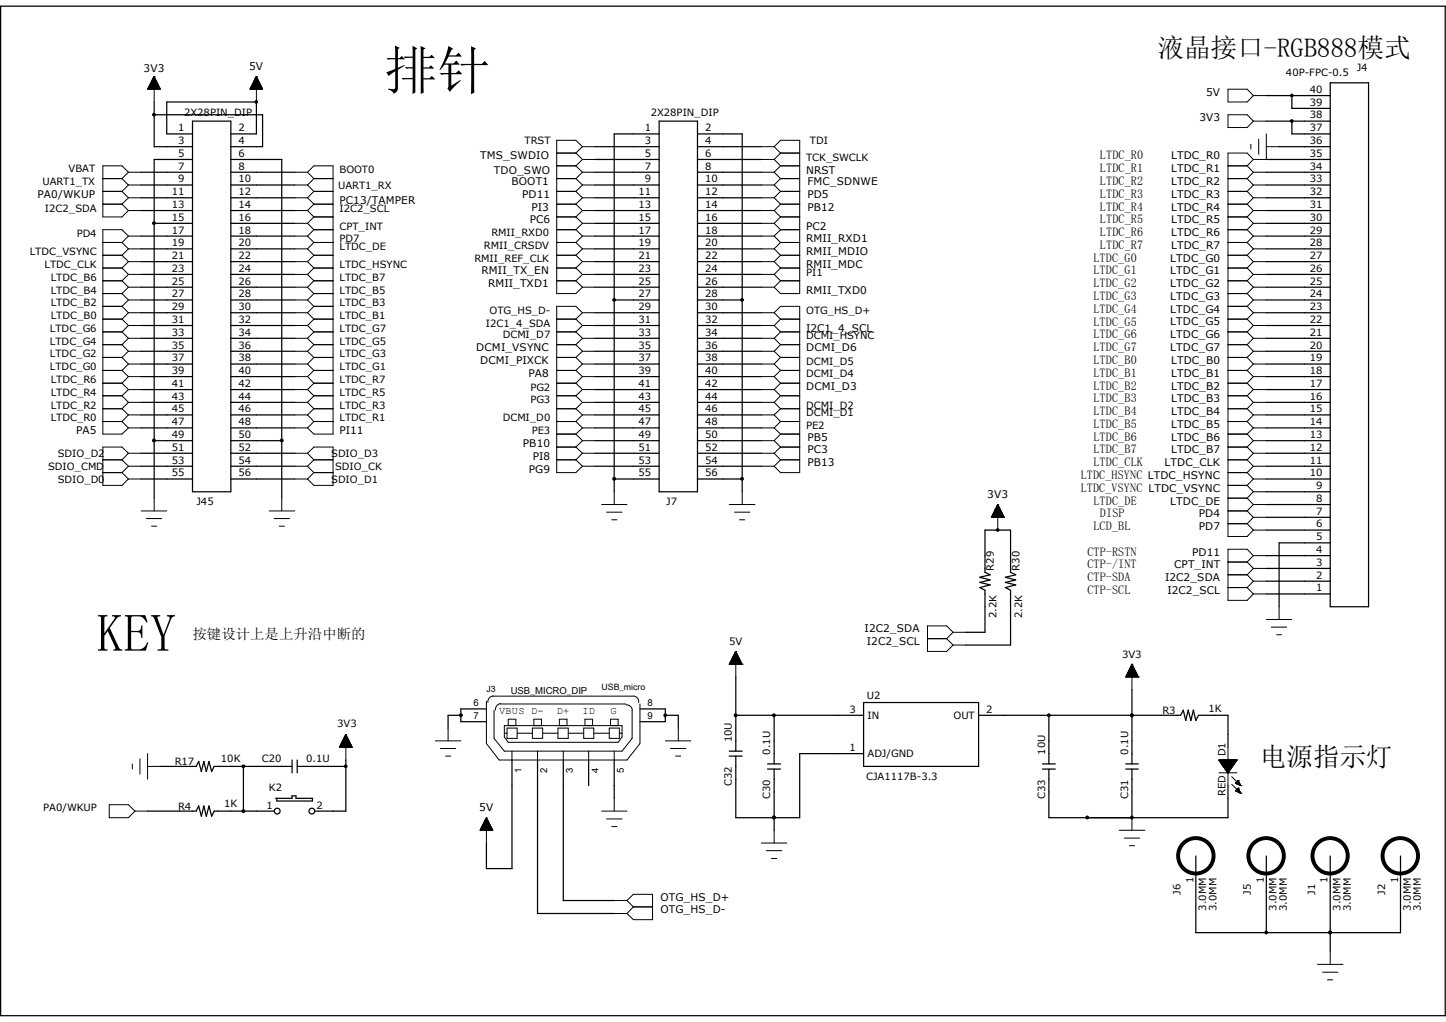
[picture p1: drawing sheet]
<svg xmlns="http://www.w3.org/2000/svg" width="297mm" height="210mm" viewBox="0 0 297 210" stroke-linecap="round" stroke-linejoin="round" font-family="sans-serif">
<g fill="none" stroke="#000" stroke-width=".25">
<path d="M.1 1.3h296.7v207.4h-296.7zM260.1 19.6h13.1M265.3 19.6v2.7h7.9M273.2 17h7.9v107.7h-7.9zM29 38h10.5M29 35.4h10.5M31.7 21v9.1h7.8M31.7 23.6h22.2v6.5h-6.5M39.5 24.9h7.9v76.1h-7.9zM39.5 32.8h-7.8v69.6M47.4 38h13.1M47.4 35.4h13.1"/>
<path d="M47.4 32.8h10.5v69.6M52.7 21h.1M52.7 21h-18.5v6.5h5.3M52.7 21v6.5h-5.3M122.2 38h13.2M122.2 35.4h13.2M122.2 32.8h13.2M122.2 30.1h13.2M135.4 27.5h-9.2v73.5M135.4 24.9h7.9v76.1h-7.9zM143.3 38h13.1M143.3 35.4h13.1"/>
<path d="M143.3 32.8h13.1M143.3 30.1h13.1M143.3 27.5h9.1v73.5M260.1 38h13.1M260.1 35.4h13.1M260.1 32.8h13.1M260.1 24.9h13.1M262.7 30.1h10.5M265.3 24.9v2.6h7.9M29 59h10.5M29 56.4h10.5M29 53.8h10.5"/>
<path d="M29 51.1h10.5M29 48.5h10.5M29 43.3h10.5M29 40.6h10.5M31.7 45.9h7.8M47.4 59h13.1M47.4 56.4h13.1M47.4 53.8h13.1M47.4 51.1h13.1M47.4 48.5h13.1M47.4 45.9h13.1M47.4 43.3h13.1"/>
<path d="M47.4 40.6h13.1M122.2 59h13.2M122.2 56.4h13.2M122.2 53.8h13.2M122.2 51.1h13.2M122.2 48.5h13.2M122.2 45.9h13.2M122.2 43.3h13.2M122.2 40.6h13.2M143.3 59h13.1M143.3 56.4h13.1M143.3 53.8h13.1"/>
<path d="M143.3 51.1h13.1M143.3 48.5h13.1M143.3 45.9h13.1M143.3 43.3h13.1M143.3 40.6h13.1M260.1 59h13.1M260.1 56.4h13.1M260.1 53.8h13.1M260.1 51.1h13.1M260.1 48.5h13.1M260.1 45.9h13.1M260.1 43.3h13.1"/>
<path d="M260.1 40.6h13.1M29 77.4h10.5M29 74.8h10.5M29 72.2h10.5M29 69.5h10.5M29 66.9h10.5M29 64.3h10.5M29 61.6h10.5M47.4 77.4h13.1M47.4 74.8h13.1M47.4 72.2h13.1M47.4 69.5h13.1"/>
<path d="M47.4 66.9h13.1M47.4 64.3h13.1M47.4 61.6h13.1M122.2 77.4h13.2M122.2 74.8h13.2M122.2 72.2h13.2M122.2 69.5h13.2M122.2 66.9h13.2M122.2 64.3h13.2M126.2 61.6h9.2M143.3 77.4h13.1M143.3 74.8h13.1"/>
<path d="M143.3 72.2h13.1M143.3 69.5h13.1M143.3 66.9h13.1M143.3 64.3h13.1M143.3 61.6h9.1M260.1 77.4h13.1M260.1 74.8h13.1M260.1 72.2h13.1M260.1 69.5h13.1M260.1 66.9h13.1M260.1 64.3h13.1M260.1 61.6h13.1"/>
<path d="M29 98.4h10.5M29 95.8h10.5M29 93.1h10.5M29 87.9h10.5M29 85.3h10.5M29 82.7h10.5M29 80.1h10.5M31.7 90.6h7.8M47.4 98.4h13.1M47.4 95.8h13.1M47.4 93.1h13.1M47.4 90.6h10.5"/>
<path d="M47.4 87.9h13.1M47.4 85.3h13.1M47.4 82.7h13.1M47.4 80.1h13.1M122.2 95.8h13.2M122.2 93.1h13.2M122.2 90.6h13.2M122.2 87.9h13.2M122.2 85.3h13.2M122.2 82.7h13.2M122.2 80.1h13.2M126.2 98.4h9.2"/>
<path d="M143.3 98.4h9.1M143.3 95.8h13.1M143.3 93.1h13.1M143.3 90.6h13.1M143.3 87.9h13.1M143.3 85.3h13.1M143.3 82.7h13.1M143.3 80.1h13.1M260.1 98.4h13.1M260.1 95.8h13.1M260.1 93.1h13.1M260.1 90.6h13.1"/>
<path d="M260.1 87.9h13.1M260.1 85.3h13.1M260.1 82.7h13.1M260.1 80.1h13.1M204.9 108.9h.1M260.1 119.4h13.1M260.1 116.8h13.1M260.1 114.2h13.1M260.1 108.9h13.1M260.1 106.3h13.1M260.1 103.7h13.1M260.1 101h13.1"/>
<path d="M273.2 111.5h-10.5v13.2M151.1 139.1v15.2M198.4 129.9h3.9v-8.6l-1-.6 2.1-.5-2.1-.5 2.1-.5-2.1-.6 2.1-.5-1.1-.5v-8.7h5.3v8.7l1 .5-2.1 .5 2.1 .6-2.1 .5 2.1 .5-2.1 .5 1.1 .6v11.2h-9.2M260.1 122h13.1M32.9 157.5h7.4l.5-1 .6 2 .5-2 .5 2 .5-2 .6 2 .5-1h16M50 157.5v9.2M60 156.2v2.6M61 157.5h10M61 156.2v2.6M71 156.2v10.5h-6.3M94.7 147h-2.7v2.6M99.9 145.7h-5.2v2.6h5.2"/>
<path d="M105.2 156.2v22.3h-5.3v-5.3M110.4 156.2v31.5h15.8M115.7 156.2v28.8h10.5M120.9 156.2v5.2M126.2 156.2v7.8M131.4 145.7h5.3v2.6h-5.3M136.7 147h2.6v2.6M149.8 155.4h2.6M149.8 154.3h2.6M151.1 147h26.3M157.6 158h2.7M157.6 157h2.7"/>
<path d="M159 147v10M159 158v12.6M177.4 144.4h23.6v13.1h-23.6zM177.4 154.9h-13.1v13.1h-13.2v-12.6M201 147h41.5l.5-1.1 .5 2.1 .6-2.1 .5 2.1 .5-2.1 .5 2.1 .6-1h6v6.5M214.1 158h2.6M214.1 157h2.6M215.4 158v10h36.8v-6.6M215.4 147v10M231.2 158h2.6M231.2 157h2.6M232.5 147h.1"/>
<path d="M232.5 141.7v15.3M232.5 158v10M30.3 166.7h10l.5-1.1 .6 2.1 .5-2.1 .5 2.1 .5-2.1 .6 2.1 .5-1h12.3M56.6 164h.1M56.9 164h3.1v-.5h.8v.5h3.4v.6h-7.3zM159 168h.1M232.5 168h.1M245.6 175.9v15.7h42.1v-15.7M260.1 175.9v15.7M273.2 175.9v19.7M273.2 191.6h.1"/>
<circle cx="56.9" cy="166.7" r=".59"/>
<circle cx="64.1" cy="166.7" r=".59"/>
</g>
<g fill="none" stroke="#000" stroke-width=".21">
<path d="M30.4 18.2l2.5 .1M30.4 18.2v.1M30.4 18.2h2.5M30.5 18.1h2.3M30.6 17.9h2.1M30.6 17.7v.6M30.6 17.7h2M30.7 17.7h1.9M30.7 17.5v.8M30.8 17.5h1.8M30.8 17.4h1.7M30.8 17.3v1"/>
<path d="M30.9 17.3h1.5M30.9 17.2h1.5M30.9 17.1v1.2M30.9 17.1h1.4M31 17h1.3v1.3M31 16.8v1.5M31.1 16.9h1.1M31.1 16.8h1.1M31.1 16.6v1.7M31.2 16.7h.9M31.2 16.6h.8M31.2 16.4v1.9"/>
<path d="M31.3 16.5h.7M31.3 16.4h.7M31.3 16.2v2.1M31.4 16.3h.5M31.4 16.2h.4M31.4 16v2.3M31.5 16.1h.3M31.5 16h.2M31.5 15.8v2.5M31.6 15.8h.1M31.7 15.7h.1M31.7 15.7l-1.4 2.6h2.6"/>
<path d="M31.7 15.7v5.3M31.7 15.7l1.2 2.6M31.7 15.9v2.4M31.8 16.1v2.2M32 16.3v2M32 16.6v1.7M32.2 16.7v1.6M32.4 17.2v1.1M32.5 17.4v.9M32.6 17.6v.7M32.7 17.8v.5M32.7 17.9h-2.2v.4"/>
<path d="M32.8 18v.3M51.4 18.2l2.5 .1M51.4 18.2v.1M51.4 18.2h2.4M51.5 18.1h2.3M51.6 17.9h2.1M51.6 17.7v.6M51.6 17.7h2M51.7 17.7h1.9M51.8 17.4h1.7M51.8 17.3v1M51.9 17.3h1.5"/>
<path d="M51.9 17.2h1.5M51.9 17.1v1.2M52 17.1h1.3M52 17h1.3v1.3M52 16.8v1.5M52.1 16.9h1.1M52.1 16.8h1.1M52.1 16.6v1.7M52.2 16.7h.9M52.2 16.6h.8M52.2 16.4v1.9M52.3 16.5h.7"/>
<path d="M52.3 16.4h.7M52.3 16.2v2.1M52.4 16.3h.5M52.4 16.2h.5M52.4 16v2.3M52.5 16.1h.3M52.5 16h.2M52.5 15.8v2.5M52.6 15.8h.1M52.7 15.7h.1M52.7 15.7l-1.3 2.6h2.5M52.7 15.7v5.3"/>
<path d="M52.7 15.7l1.2 2.6M52.7 15.9v2.4M52.9 16.1v2.2M53 16.3v2M53 16.6v1.7M53.2 16.7v1.6M53.4 17.2v1.1M53.5 17.4v.9M53.6 17.5h-1.9v.8M53.6 17.6v.7M53.7 17.8v.5M53.8 17.9h-2.3v.4"/>
<path d="M53.8 18v.3M252.2 18.3h4l1.2 1.3-1.2 1.4h-4zM257.4 19.6h2.7M21.1 36.7h4M21.1 39.3h4M25.1 36.7l1.3 1.3M25.1 39.3l1.3 1.3M26.4 35.4l-1.3-1.3h-4v10.5h4l1.3-1.3M26.4 35.4h2.6M26.4 38h2.6M26.4 38l-1.3 1.3M26.4 35.4l-1.3 1.3"/>
<path d="M60.5 35.4h2.7M60.5 38h2.7M63.2 35.4l1.3-1.3h3.9v55.1h-3.9l-1.3-1.3M63.2 38l1.3 1.3M63.2 35.4l1.3 1.3M64.5 36.7h3.9M64.5 39.3h3.9M64.5 36.7l-1.3 1.3M64.5 39.3l-1.3 1.3M114.3 34.1h4M114.3 31.5h4M114.3 36.7h4"/>
<path d="M114.3 39.3h4M118.3 39.3l1.3 1.3M118.3 34.1l1.3 1.3M118.3 31.5l1.3 1.3M118.3 36.7l1.3 1.3M119.6 32.8h2.6M119.6 35.4h2.6M119.6 38h2.6M119.6 30.1l-1.3-1.3h-4v31.5h4l1.3-1.3M119.6 30.1h2.6M119.6 30.1l-1.3 1.4M119.6 35.4l-1.3 1.3"/>
<path d="M119.6 32.8l-1.3 1.3M119.6 38l-1.3 1.3M156.4 32.8h2.6M156.4 35.4h2.6M156.4 38h2.6M156.4 30.1h2.6M159 30.1l1.3-1.3h4v31.5h-4l-1.3-1.3M159 32.8l1.3 1.3M159 30.1l1.3 1.4M159 35.4l1.3 1.3M159 38l1.3 1.3M160.3 34.1h4"/>
<path d="M160.3 31.5h4M160.3 36.7h4M160.3 39.3h4M160.3 34.1l-1.3 1.3M160.3 31.5l-1.3 1.3M160.3 39.3l-1.3 1.3M160.3 36.7l-1.3 1.3M252.2 23.6h4l1.2 1.3-1.2 1.3h-4zM252.2 34.1h4M252.2 36.7h4M252.2 39.3h4M256.2 34.1l1.2 1.3"/>
<path d="M256.2 36.7l1.2 1.3M256.2 39.3l1.2 1.3M256.9 29.6v1M257.4 32.8l-1.2-1.3h-4v78.7h4l1.2-1.3M257.4 24.9h2.7M257.4 32.8l-1.2 1.3M257.4 35.4h2.7M257.4 35.4l-1.2 1.3M257.4 38h2.7M257.4 38l-1.2 1.3M258.5 28.6v3.1M260.1 27.5v5.3h-2.7"/>
<path d="M260.1 30.1h2.6M21.1 42h4M21.1 49.8h4M21.1 52.5h4M21.1 55.1h4M21.1 57.7h4M25.1 42l1.3 1.3M25.1 57.7l1.3 1.3M25.1 55.1l1.3 1.3M25.1 52.5l1.3 1.3M25.1 49.8l1.3 1.3M26.4 40.6h2.6"/>
<path d="M26.4 43.3h2.6M26.4 48.5l-1.3-1.3h-4v42h4l1.3-1.3M26.4 48.5h2.6M26.4 51.1h2.6M26.4 53.8h2.6M26.4 56.4h2.6M26.4 59h2.6M26.4 40.6l-1.3 1.4M26.4 59l-1.3 1.3M26.4 56.4l-1.3 1.3M26.4 53.8l-1.3 1.3M26.4 51.1l-1.3 1.4"/>
<path d="M26.4 48.5l-1.3 1.3M60.5 40.6h2.7M60.5 43.3h2.7M60.5 45.9h2.7M60.5 48.5h2.7M60.5 51.1h2.7M60.5 53.8h2.7M60.5 56.4h2.7M60.5 59h2.7M63.2 43.3l1.3 1.3M63.2 59l1.3 1.3M63.2 56.4l1.3 1.3"/>
<path d="M63.2 53.8l1.3 1.3M63.2 48.5l1.3 1.3M63.2 45.9l1.3 1.3M63.2 51.1l1.3 1.4M63.2 40.6l1.3 1.4M64.5 42h3.9M64.5 44.6h3.9M64.5 47.2h3.9M64.5 49.8h3.9M64.5 52.5h3.9M64.5 55.1h3.9M64.5 57.7h3.9"/>
<path d="M64.5 42l-1.3 1.3M64.5 57.7l-1.3 1.3M64.5 55.1l-1.3 1.3M64.5 52.5l-1.3 1.3M64.5 47.2l-1.3 1.3M64.5 44.6l-1.3 1.3M64.5 49.8l-1.3 1.3M114.3 42h4M114.3 44.6h4M114.3 47.2h4M114.3 49.8h4M114.3 52.5h4"/>
<path d="M114.3 55.1h4M114.3 57.7h4M118.3 42l1.3 1.3M118.3 44.6l1.3 1.3M118.3 47.2l1.3 1.3M118.3 52.5l1.3 1.3M118.3 49.8l1.3 1.3M118.3 55.1l1.3 1.3M118.3 57.7l1.3 1.3M119.6 40.6h2.6M119.6 43.3h2.6M119.6 45.9h2.6"/>
<path d="M119.6 48.5h2.6M119.6 51.1h2.6M119.6 53.8h2.6M119.6 56.4h2.6M119.6 59h2.6M119.6 40.6l-1.3 1.4M119.6 43.3l-1.3 1.3M119.6 45.9l-1.3 1.3M119.6 48.5l-1.3 1.3M119.6 53.8l-1.3 1.3M119.6 51.1l-1.3 1.4M119.6 56.4l-1.3 1.3"/>
<path d="M156.4 40.6h2.6M156.4 43.3h2.6M156.4 45.9h2.6M156.4 48.5h2.6M156.4 51.1h2.6M156.4 53.8h2.6M156.4 56.4h2.6M156.4 59h2.6M159 40.6l1.3 1.4M159 43.3l1.3 1.3M159 45.9l1.3 1.3M159 53.8l1.3 1.3"/>
<path d="M159 48.5l1.3 1.3M159 51.1l1.3 1.4M159 56.4l1.3 1.3M160.3 42h4M160.3 44.6h4M160.3 47.2h4M160.3 49.8h4M160.3 52.5h4M160.3 55.1h4M160.3 57.7h4M160.3 42l-1.3 1.3M160.3 44.6l-1.3 1.3"/>
<path d="M160.3 52.5l-1.3 1.3M160.3 47.2l-1.3 1.3M160.3 49.8l-1.3 1.3M160.3 55.1l-1.3 1.3M160.3 57.7l-1.3 1.3M252.2 42h4M252.2 44.6h4M252.2 47.2h4M252.2 49.8h4M252.2 52.5h4M252.2 55.1h4M252.2 57.7h4"/>
<path d="M256.2 42l1.2 1.3M256.2 44.6l1.2 1.3M256.2 47.2l1.2 1.3M256.2 49.8l1.2 1.3M256.2 52.5l1.2 1.3M256.2 55.1l1.2 1.3M256.2 57.7l1.2 1.3M257.4 40.6h2.7M257.4 40.6l-1.2 1.4M257.4 43.3h2.7M257.4 43.3l-1.2 1.3M257.4 45.9h2.7"/>
<path d="M257.4 45.9l-1.2 1.3M257.4 48.5h2.7M257.4 48.5l-1.2 1.3M257.4 51.1h2.7M257.4 51.1l-1.2 1.4M257.4 53.8h2.7M257.4 53.8l-1.2 1.3M257.4 56.4h2.7M257.4 56.4l-1.2 1.3M257.4 59h2.7M257.4 59l-1.2 1.3M21.1 60.3h4"/>
<path d="M21.1 62.9h4M21.1 65.6h4M21.1 68.2h4M21.1 70.8h4M21.1 73.4h4M21.1 76.1h4M21.1 78.7h4M25.1 73.4l1.3 1.4M25.1 70.8l1.3 1.4M25.1 68.2l1.3 1.3M25.1 65.6l1.3 1.3M25.1 62.9l1.3 1.4"/>
<path d="M25.1 60.3l1.3 1.3M25.1 78.7l1.3 1.4M25.1 76.1l1.3 1.3M26.4 61.6h2.6M26.4 64.3h2.6M26.4 66.9h2.6M26.4 69.5h2.6M26.4 72.2h2.6M26.4 74.8h2.6M26.4 77.4h2.6M26.4 74.8l-1.3 1.3M26.4 72.2l-1.3 1.2"/>
<path d="M26.4 69.5l-1.3 1.3M26.4 66.9l-1.3 1.3M26.4 64.3l-1.3 1.3M26.4 61.6l-1.3 1.3M26.4 77.4l-1.3 1.3M60.5 61.6h2.7M60.5 64.3h2.7M60.5 66.9h2.7M60.5 69.5h2.7M60.5 72.2h2.7M60.5 74.8h2.7M60.5 77.4h2.7"/>
<path d="M63.2 77.4l1.3 1.3M63.2 74.8l1.3 1.3M63.2 72.2l1.3 1.2M63.2 69.5l1.3 1.3M63.2 66.9l1.3 1.3M63.2 64.3l1.3 1.3M63.2 61.6l1.3 1.3M64.5 60.3h3.9M64.5 62.9h3.9M64.5 65.6h3.9M64.5 68.2h3.9M64.5 70.8h3.9"/>
<path d="M64.5 73.4h3.9M64.5 76.1h3.9M64.5 78.7h3.9M64.5 76.1l-1.3 1.3M64.5 73.4l-1.3 1.4M64.5 70.8l-1.3 1.4M64.5 68.2l-1.3 1.3M64.5 65.6l-1.3 1.3M64.5 62.9l-1.3 1.4M64.5 60.3l-1.3 1.3M64.5 78.7l-1.3 1.4M114.3 65.6h4"/>
<path d="M114.3 68.2h4M114.3 70.8h4M114.3 73.4h4M114.3 76.1h4M114.3 78.7h4M118.3 65.6l1.3 1.3M118.3 78.7l1.3 1.4M118.3 68.2l1.3 1.3M118.3 70.8l1.3 1.4M118.3 73.4l1.3 1.4M118.3 76.1l1.3 1.3M119.6 64.3l-1.3-1.4h-4v34.2h4l1.3-1.3"/>
<path d="M119.6 64.3h2.6M119.6 66.9h2.6M119.6 69.5h2.6M119.6 72.2h2.6M119.6 74.8h2.6M119.6 77.4h2.6M119.6 64.3l-1.3 1.3M119.6 66.9l-1.3 1.3M119.6 69.5l-1.3 1.3M119.6 72.2l-1.3 1.2M119.6 74.8l-1.3 1.3M119.6 77.4l-1.3 1.3"/>
<path d="M156.4 64.3h2.6M156.4 66.9h2.6M156.4 69.5h2.6M156.4 72.2h2.6M156.4 74.8h2.6M156.4 77.4h2.6M159 64.3l1.3-1.4h4v34.2h-4l-1.3-1.3M159 64.3l1.3 1.3M159 66.9l1.3 1.3M159 74.8l1.3 1.3M159 72.2l1.3 1.2M159 77.4l1.3 1.3"/>
<path d="M159 69.5l1.3 1.3M160.3 65.6h4M160.3 68.2h4M160.3 70.8h4M160.3 73.4h4M160.3 76.1h4M160.3 78.7h4M160.3 65.6l-1.3 1.3M160.3 73.4l-1.3 1.4M160.3 78.7l-1.3 1.4M160.3 70.8l-1.3 1.4M160.3 76.1l-1.3 1.3"/>
<path d="M160.3 68.2l-1.3 1.3M252.2 60.3h4M252.2 62.9h4M252.2 65.6h4M252.2 68.2h4M252.2 70.8h4M252.2 73.4h4M252.2 76.1h4M252.2 78.7h4M256.2 60.3l1.2 1.3M256.2 62.9l1.2 1.4M256.2 65.6l1.2 1.3"/>
<path d="M256.2 68.2l1.2 1.3M256.2 70.8l1.2 1.4M256.2 73.4l1.2 1.4M256.2 76.1l1.2 1.3M256.2 78.7l1.2 1.4M257.4 61.6h2.7M257.4 61.6l-1.2 1.3M257.4 64.3h2.7M257.4 64.3l-1.2 1.3M257.4 66.9h2.7M257.4 66.9l-1.2 1.3M257.4 69.5h2.7"/>
<path d="M257.4 69.5l-1.2 1.3M257.4 72.2h2.7M257.4 72.2l-1.2 1.2M257.4 74.8h2.7M257.4 74.8l-1.2 1.3M257.4 77.4h2.7M257.4 77.4l-1.2 1.3M21.1 81.3h4M21.1 84h4M21.1 86.6h4M21.1 94.5h4M21.1 97.1h4"/>
<path d="M25.1 94.5l1.3 1.3M25.1 97.1l1.3 1.3M25.1 84l1.3 1.3M25.1 81.3l1.3 1.4M25.1 86.6l1.3 1.3M26.4 80.1h2.6M26.4 82.7h2.6M26.4 85.3h2.6M26.4 87.9h2.6M26.4 93.1l-1.3-1.2h-4v7.8h4l1.3-1.3M26.4 93.1h2.6M26.4 95.8h2.6"/>
<path d="M26.4 98.4h2.6M26.4 95.8l-1.3 1.3M26.4 93.1l-1.3 1.4M26.4 82.7l-1.3 1.3M26.4 85.3l-1.3 1.3M26.4 80.1l-1.3 1.2M60.5 80.1h2.7M60.5 82.7h2.7M60.5 85.3h2.7M60.5 87.9h2.7M60.5 93.1h2.7M60.5 95.8h2.7"/>
<path d="M60.5 98.4h2.7M63.2 93.1l1.3-1.2h3.9v7.8h-3.9l-1.3-1.3M63.2 95.8l1.3 1.3M63.2 93.1l1.3 1.4M63.2 85.3l1.3 1.3M63.2 82.7l1.3 1.3M63.2 80.1l1.3 1.2M64.5 81.3h3.9M64.5 84h3.9M64.5 86.6h3.9M64.5 94.5h3.9M64.5 97.1h3.9"/>
<path d="M64.5 94.5l-1.3 1.3M64.5 97.1l-1.3 1.3M64.5 84l-1.3 1.3M64.5 81.3l-1.3 1.4M64.5 86.6l-1.3 1.3M114.3 81.3h4M114.3 84h4M114.3 86.6h4M114.3 89.2h4M114.3 91.9h4M114.3 94.5h4M118.3 86.6l1.3 1.3"/>
<path d="M118.3 81.3l1.3 1.4M118.3 84l1.3 1.3M118.3 94.5l1.3 1.3M118.3 91.9l1.3 1.2M118.3 89.2l1.3 1.4M119.6 80.1h2.6M119.6 82.7h2.6M119.6 85.3h2.6M119.6 87.9h2.6M119.6 90.6h2.6M119.6 93.1h2.6M119.6 95.8h2.6"/>
<path d="M119.6 85.3l-1.3 1.3M119.6 93.1l-1.3 1.4M119.6 87.9l-1.3 1.3M119.6 80.1l-1.3 1.2M119.6 82.7l-1.3 1.3M119.6 90.6l-1.3 1.3M156.4 80.1h2.6M156.4 82.7h2.6M156.4 85.3h2.6M156.4 87.9h2.6M156.4 90.6h2.6M156.4 93.1h2.6"/>
<path d="M156.4 95.8h2.6M159 87.9l1.3 1.3M159 85.3l1.3 1.3M159 80.1l1.3 1.2M159 82.7l1.3 1.3M159 93.1l1.3 1.4M159 90.6l1.3 1.3M160.3 81.3h4M160.3 84h4M160.3 86.6h4M160.3 89.2h4M160.3 91.9h4"/>
<path d="M160.3 94.5h4M160.3 86.6l-1.3 1.3M160.3 84l-1.3 1.3M160.3 81.3l-1.3 1.4M160.3 91.9l-1.3 1.2M160.3 94.5l-1.3 1.3M160.3 89.2l-1.3 1.4M252.2 81.3h4M252.2 84h4M252.2 86.6h4M252.2 89.2h4M252.2 91.9h4"/>
<path d="M252.2 94.5h4M252.2 97.1h4M252.2 99.7h4M256.2 81.3l1.2 1.4M256.2 84l1.2 1.3M256.2 86.6l1.2 1.3M256.2 89.2l1.2 1.4M256.2 91.9l1.2 1.2M256.2 94.5l1.2 1.3M256.2 97.1l1.2 1.3M256.2 99.7l1.2 1.3M257.4 80.1h2.7"/>
<path d="M257.4 80.1l-1.2 1.2M257.4 82.7h2.7M257.4 82.7l-1.2 1.3M257.4 85.3h2.7M257.4 85.3l-1.2 1.3M257.4 87.9h2.7M257.4 87.9l-1.2 1.3M257.4 90.6h2.7M257.4 90.6l-1.2 1.3M257.4 93.1h2.7M257.4 93.1l-1.2 1.4M257.4 95.8h2.7"/>
<path d="M257.4 95.8l-1.2 1.3M257.4 98.4h2.7M257.4 98.4l-1.2 1.3M29 105h5.2M30.1 106.6h3.1M31.1 108.1h1.1M31.7 102.4v2.6M55.3 105h5.2M56.3 106.6h3.2M57.4 108.1h1M57.9 102.4v2.6M123.6 103.7h5.2"/>
<path d="M124.6 105.2h3.2M125.6 106.8h1.1M126.2 101v2.7M149.8 103.7h5.3M150.9 105.2h3.1M151.9 106.8h1.1M152.4 101v2.7M203.7 106.2h2.5v.1M203.7 106.1v.2M203.8 106.1h2.4M203.8 106h2.3v.3M203.8 105.9v.4"/>
<path d="M203.8 105.9h2.2M203.9 105.8h2.1v.5M203.9 105.7v.6M204 105.7h1.9M204 105.5h1.9v.8M204 105.5v.8M204 105.5h1.8M204.1 105.3h1.7v1M204.2 105.2h1.5v1.1M204.2 105.1v1.2M204.3 105h1.3M204.3 104.9h1.3v1.4"/>
<path d="M204.3 104.8v1.5M204.3 104.8h1.2M204.4 104.7h1.1v1.6M204.4 104.6v1.7M204.5 104.6h.9M204.5 104.5h.9v1.8M204.5 104.4v1.9M204.6 104.4h.7M204.6 104.3h.6v2M204.6 104.2v2.1M204.7 104.2h.5M204.7 104.1h.4v2.2"/>
<path d="M204.7 104v2.3M204.8 104h.3M204.9 103.9h.1v2.4M204.9 103.8v2.5M204.9 103.8h.1M204.9 103.7h.1M204.9 103.7l1.3 2.6h-2.6M204.9 103.7v5.2M204.9 103.7l-1.3 2.6M205.7 105.2h-1.6v1.1M252.2 102.4h4M252.2 105h4"/>
<path d="M252.2 107.6h4M252.2 115.5h4M252.2 118.1h4M256.2 102.4l1.2 1.3M256.2 105l1.2 1.3M256.2 107.6l1.2 1.3M256.2 115.5l1.2 1.3M256.2 118.1l1.2 1.3M257.4 114.2l-1.2-1.3h-4v10.5h4l1.2-1.4M257.4 101h2.7M257.4 101l-1.2 1.4M257.4 103.7h2.7"/>
<path d="M257.4 103.7l-1.2 1.3M257.4 106.3h2.7M257.4 106.3l-1.2 1.3M257.4 108.9h2.7M257.4 114.2h2.7M257.4 114.2l-1.2 1.3M257.4 116.8h2.7M257.4 116.8l-1.2 1.3M257.4 119.4h2.7M257.4 119.4l-1.2 1.3M149.8 136.5h.1M149.8 136.5h2.6"/>
<path d="M149.9 136.4h2.5M149.9 136.3h2.4M149.9 136.2v.3M150 136.2h2.3M150 136.1h2.2M150 136v.5M150.1 136h2M150.1 135.9h2v.6M150.1 135.8v.7M150.2 135.8h1.9M150.2 135.7h1.8M150.2 135.6v.9"/>
<path d="M150.3 135.6h1.6M150.3 135.5h1.6M150.4 135.3h1.4M150.4 135.2v1.3M150.5 135.2h1.3M150.5 135h1.2M150.5 134.9v1.6M150.6 135h1M150.6 134.9h1M150.6 134.7v1.8M150.7 134.7h.9M150.7 134.7h.8"/>
<path d="M150.7 134.5v2M150.8 134.5h.6M150.9 134.4h.5M150.9 134.3v2.2M150.9 134.3h.4M151 134.2h.3M151 134.1v2.4M151 134.1h.2M151 134h.2M151 133.9v2.6M151.1 133.9h.1M151.1 133.9v5.2"/>
<path d="M151.1 133.9l-1.3 2.6M151.1 133.9l1.3 2.6M151.2 134v2.5M151.3 134.2v2.3M151.4 134.4v2.1M151.5 134.6v1.9M151.6 134.8v1.7M151.7 135v1.5M151.8 135.2v1.3M151.8 135.4h-1.4l-.1 1.1M151.9 135.4v1.1M152 135.6v.9"/>
<path d="M152.2 136.1v.4M152.3 136.3v.2M152.4 136.5h.1M190.5 131.2h3.9M194.4 131.2l1.3 1.3M195.7 129.9h2.7M195.7 129.9l-1.3 1.3M195.7 129.9l-1.3-1.3h-3.9v5.3h3.9l1.3-1.4M195.7 132.5h2.7M231.2 139.1h.1M231.2 139.1h2.6M231.3 139.1h2.5"/>
<path d="M231.3 138.9h2.4M231.3 138.9v.2M231.4 138.9h2.3M231.4 138.7h2.2M231.4 138.6v.5M231.5 138.6h2.1M231.5 138.6h2M231.5 138.4v.7M231.6 138.4h1.9M231.6 138.3h1.8v.8M231.6 138.2v.9M231.6 138.2h1.8"/>
<path d="M231.7 138.1h1.6M231.7 138v1.1M231.8 138h1.5v1.1M231.9 137.9h1.3M231.9 137.8v1.3M231.9 137.8h1.2M231.9 137.7h1.2M231.9 137.5v1.6M232 137.6h1M232 137.5h1M232 137.3v1.8M232.1 137.4h.8"/>
<path d="M232.2 137.3h.7M232.2 137.1v2M232.2 137.2h.6M232.2 137.1h.6M232.2 136.9v2.2M232.3 136.9h.4M232.4 136.9h.3M232.4 136.7v2.4M232.4 136.7h.2M232.5 136.7h.1M232.5 136.5v2.6M232.5 136.5h.1"/>
<path d="M232.5 136.5v5.2M232.5 136.5l-1.3 2.6M232.5 136.5l1.3 2.6M232.6 136.6v2.5M232.7 136.8v2.3M232.8 137v2.1M232.9 137.2v1.9M233 137.4v1.7M233.1 137.7v1.4M233.2 137.8v1.3M233.5 138.5v.6M233.6 138.7v.4"/>
<path d="M233.7 138.9v.2M233.8 139.1h.1M252.2 120.7h4M256.2 120.7l1.2 1.3M257.4 122h2.7M260.1 127.3h5.2M261.1 128.9h3.2M262.2 130.4h1M262.7 124.7v2.6M27.2 157v1M28.7 155.9v3.1M30.3 157.5h2.6"/>
<path d="M30.3 154.9v5.2M69.8 153.5h2.5M69.8 153.4v.1M69.8 153.3h2.4M69.9 153.5v-.3h2.3v.3M69.9 153.1h2.2M70 153h2.1v.5M70 153v.5M70 152.9h2.1M70.1 152.8h1.9v.7M70.1 152.8v.7M70.1 152.7h1.8"/>
<path d="M70.2 152.6h1.6v.9M70.2 152.6v.9M70.2 152.5h1.6M70.3 152.4h1.5v1.1M70.3 152.3v1.2M70.3 152.3h1.4M70.4 152.2h1.3v1.3M70.4 152.1v1.4M70.4 152.1h1.2M70.5 152h1v1.5M70.6 151.8h.9v1.7M70.6 151.7v1.8"/>
<path d="M70.7 151.7h.7M70.7 151.6h.6v1.9M70.7 151.4v2.1M70.8 151.4h.5M70.8 151.3h.4v2.2M70.8 151.3v2.2M70.9 151.3h.3M70.9 151.1h.2v2.4M70.9 151v2.5M71 151h.1M71 150.9h.1M71 150.9v5.3"/>
<path d="M71 150.9l1.3 2.6h-2.6zM71.5 151.9h-.9l-.1 1.6M89.4 152.2h5.3M90.5 153.8h3.1M91.5 155.4h1.1M92 149.6v2.6M99.9 144.1v8.7l2.6 3.4h26.3l2.6-3.4v-8.1M101.2 143h28.9M101.3 143a1.13 1.13 0 0 0-1.1 1.3M102.8 144.7h25.7M102.8 144.6a1.13 1.13 0 0 0-1 1.3M103.6 149.1h24.2v2.3l-.8 1.1h-22.6l-.8-1.1z"/>
<path d="M103.6 150.7h.5M104.1 149.6h2.1v2.1h-2.1zM104.4 149.1v-1.3h1.6v1.3M105.2 154.3v1.9M106.2 150.7h3.1M109.3 149.6h2.2v2.1h-2.2zM109.6 149.1v-1.3h1.6v1.3M110.4 154.3v1.9M111.5 150.7h3.1M114.6 149.6h2.1v2.1h-2.1zM114.9 149.1v-1.3h1.6v1.3M115.7 154.3v1.9"/>
<path d="M116.7 150.7h3.2M119.9 149.6h2.1v2.1h-2.1zM120.1 149.1v-1.3h1.6v1.3M120.9 154.3v1.9M122 150.7h3.1M125.1 149.6h2.1v2.1h-2.1zM125.4 149.1v-1.3h1.6v1.3M126.2 154.3v1.9M127.2 150.7h.6M128.6 144.8a1.13 1.13 0 0 1 1.2 1.1v5.8l-2 2.6h-24.2l-2.1-2.6v-5.8M130.1 143a1.18 1.18 0 0 1 1.1 1.3M136.7 152.2h5.2"/>
<path d="M137.7 153.8h3.2M138.8 155.4h1M139.3 149.6v2.6M250.4 156.2h.1M250.4 158.8h3.6M250.4 156.2l1.8 2.6M250.4 156.2h3.6M250.4 156.2l3.6 .1M250.5 156.2v.1h3.5M250.5 156.2v.3h3.4M250.6 156.5h3.2M250.6 156.2v.3h3.2"/>
<path d="M250.7 156.2v.4h3.1v-.4M250.7 156.2v.4M250.7 156.2v.6h3M250.8 156.2v.6h2.8M250.9 156.2v.8h2.6M251 156.2v.9h2.4M251 157h2.4M251 157.2h2.4M251 156.2v1M251.1 156.2v1.1h2.2M251.2 157.4h2M251.2 156.2v1.2"/>
<path d="M251.2 156.2v1.2h2M251.3 156.2v1.3h1.9M251.3 156.2l.1 1.4h1.7M251.3 157.6h1.8M251.3 157.5h1.8M251.4 157.7h1.6M251.4 156.2v1.5M251.5 156.2v1.6h1.4M251.5 157.9h1.4M251.5 156.2v1.7M251.6 156.2v1.8h1.2M251.6 158h1.3"/>
<path d="M251.6 157.9h1.3M251.7 156.2v1.9h1M251.7 158.2h1M251.7 156.2v2M251.8 158.2h.8M251.8 156.2v2.1M251.8 156.2l.1 2.2M251.9 158.4h.6M251.9 156.2v2.3h.6M252 156.2v2.4M252.1 158.6h.2M252.1 156.2v2.5"/>
<path d="M252.1 158.7h.2M252.2 156.2v2.6M252.2 158.8h.1M252.2 153.5v7.9M252.3 156.2v2.5M252.3 156.2v2.5h-.2M252.4 156.2v2.3M252.5 156.2v2.2M252.5 156.2v2.1M252.6 156.2v2.1h-.8M252.7 156.2v1.9M252.7 156.2v1.8"/>
<path d="M252.8 156.2v1.8M252.9 156.2v1.7M252.9 156.2v1.6M252.9 156.2v1.5h-1.4M253 156.2v1.4M253 159.6l1.6 1.6M253.1 156.2v1.4M253.1 156.2v1.3M253.2 156.2v1.2M253.2 156.2v1.1M253.3 156.2v1h-2.2M253.4 156.2v.9"/>
<path d="M253.4 156.2v.8M253.5 156.2v.7M253.6 156.2v.6M253.7 156.2v.5h-3M253.8 156.2v.3M253.9 156.2v.2M254 156.2v.1M254 156.2h-3.6M254 156.2h.1M254 156.2l-1.8 2.6M22.4 165.4h4l1.3 1.3-1.3 1.3h-4zM27.7 166.7h2.6"/>
<path d="M98.7 170.5v.1M98.7 170.5h2.4M98.8 170.3h2.3M98.8 170.2v.4M98.8 170.2h2.2M98.8 170.1h2.2v.5M98.8 170.1v.5M98.9 170.1h2M99 169.9h1.9M99.1 169.7h1.7M99.1 169.6v1M99.1 169.6h1.6"/>
<path d="M99.2 169.5h1.4M99.3 169.3h1.2M99.3 169.2v1.4M99.4 169.2h1.1M99.4 169.1h1.1M99.4 169v1.6M99.4 169h1M99.5 168.9h.8M99.5 168.7v1.9M99.6 168.8h.7M99.6 168.7h.6M99.6 168.5v2.1"/>
<path d="M99.7 168.6h.5M99.7 168.4h.4v2.2M99.7 168.3v2.3M99.7 168.4h.4M99.8 168.3h.2M99.8 168.1v2.5M99.9 168.1h.1M99.9 168v5.2M99.9 168l1.3 2.6h-2.6zM100 168.2v2.4M100.2 168.6v2M100.3 168.8v1.8"/>
<path d="M100.5 169v1.6M100.5 169.2v1.4M100.6 169.4h-1.4v1.2M100.6 169.5v1.1M100.8 169.7v.9M100.8 169.8h-1.8v.8M100.9 169.9v.7M101.1 170.3v.3M101.2 170.5v.1M123.6 166.7h5.2M124.6 168.3h3.2M125.6 169.8h1.1"/>
<path d="M126.2 164v2.7M156.4 173.2h5.2M157.4 174.8h3.2M158.5 176.4h1M159 170.6v2.6M229.9 170.6h5.3M230.9 172.2h3.2M232 173.8h1M232.5 168v2.6M253 161.2l1.6 1.5M253.8 162.5h.1M253.8 160.9h.1"/>
<path d="M253.8 162.5l1 .5M253.8 162.5h.8M253.8 162.4h.7M253.8 160.9l1 .5M253.8 160.9h.8M253.8 160.8h.7M253.8 160.8v.2M253.8 162.4v.2M254 162.3h.5M254 161h.6v.3h.2M254.3 162h.1M254.3 160.4h.1"/>
<path d="M254.3 162l.5 1M254.3 162l-.5 .5M254.3 162v.7h.4M254.3 160.4v.8h.4l.1 .2M254.3 160.4l.5 1M254.3 160.4l-.5 .5M254.4 162.1h-.2v.6h.5v.2M254.4 162.1h-.3v.6M254.4 160.5h-.3v.6M254.4 160.5h-.2v.6h.5v.3M254.4 160.4v.8M254.4 162v.8"/>
<path d="M254.4 160.7h-.4v.4M254.4 162.2h-.4v.4h.6v.3M254.4 162.1v.7h.3l.1 .2M254.4 162.2h-.3v.4M254.4 160.6h-.3v.5h.5M254.4 160.5v.7M254.5 160.7h-.5v.3M254.5 162.3h-.5v.3M254.5 162.2v.7h.3M254.5 160.7v.6h.2M254.5 160.8h-.6v.2M254.5 162.3h-.6v.3h.7"/>
<path d="M254.6 160.8v.5M254.6 162.4v.5M254.7 162.9h.1M254.7 161.4h.1M254.8 163h.1M254.8 161.4h.1M126.2 185h2.6M126.2 187.7h2.6M128.8 185l1.3 1.4M128.8 185l1.3-1.2h3.9v5.2h-3.9l-1.3-1.3M130.1 186.4h3.9M130.1 186.4l-1.3 1.3"/>
<path d="M270.6 198.2h5.2M271.7 199.8h3.1M273.2 195.6v2.6M272.7 201.3h1"/>
</g>
<g fill="none" stroke="#000" stroke-width=".8">
<circle cx="245.6" cy="175.9" r="3.6"/>
<circle cx="260.1" cy="175.9" r="3.6"/>
<circle cx="273.2" cy="175.8" r="3.6"/>
<circle cx="287.6" cy="175.9" r="3.6"/>
</g>
<g fill="#000" stroke="#000" stroke-width=".21">
<circle cx="265.3" cy="19.6" r=".28"/>
<circle cx="31.6" cy="23.6" r=".29"/>
<circle cx="52.6" cy="20.9" r=".28"/>
<circle cx="265.3" cy="24.9" r=".28"/>
<circle cx="31.6" cy="45.9" r=".29"/>
<circle cx="126.2" cy="61.6" r=".29"/>
<circle cx="152.4" cy="61.6" r=".28"/>
<circle cx="31.6" cy="90.5" r=".3"/>
<circle cx="57.9" cy="90.5" r=".3"/>
<circle cx="126.2" cy="98.4" r=".3"/>
<circle cx="152.4" cy="98.4" r=".29"/>
<circle cx="204.9" cy="108.9" r=".28"/>
<circle cx="50" cy="157.5" r=".29"/>
<circle cx="71" cy="157.5" r=".29"/>
<circle cx="94.7" cy="147" r=".3"/>
<circle cx="136.6" cy="147" r=".29"/>
<circle cx="151.1" cy="147" r=".3"/>
<circle cx="159" cy="147" r=".3"/>
<circle cx="215.4" cy="147" r=".3"/>
<circle cx="232.5" cy="147" r=".29"/>
<circle cx="50" cy="166.7" r=".3"/>
<circle cx="159" cy="168" r=".3"/>
<circle cx="223.3" cy="168" r=".3"/>
<circle cx="232.5" cy="168" r=".29"/>
<circle cx="260.1" cy="191.6" r=".29"/>
<circle cx="273.2" cy="191.6" r=".29"/>
</g>
<g font-size="10.9">
<text x="78.9" y="18.3">排针</text>
<text x="19.9" y="133.9">KEY</text>
</g>
<g font-size="5.5">
<text x="237.7" y="11.8">液晶接口-RGB888模式</text>
<text x="258.8" y="157.5">电源指示灯</text>
</g>
<text font-size="3" x="39.5" y="131.2">按键设计上是上升沿中断的</text>
<g font-size="2.5">
<text x="225.9" y="32.8">LTDC_R0</text>
<text x="225.9" y="35.4">LTDC_R1</text>
<text x="225.9" y="38">LTDC_R2</text>
<text x="225.9" y="40.6">LTDC_R3</text>
<text x="225.9" y="43.3">LTDC_R4</text>
<text x="225.9" y="45.9">LTDC_R5</text>
<text x="224.6" y="53.8">LTDC_G0</text>
<text x="225.9" y="48.5">LTDC_R6</text>
<text x="225.9" y="51.1">LTDC_R7</text>
<text x="224.6" y="56.4">LTDC_G1</text>
<text x="224.6" y="59">LTDC_G2</text>
<text x="224.6" y="61.6">LTDC_G3</text>
<text x="224.6" y="64.3">LTDC_G4</text>
<text x="224.6" y="66.9">LTDC_G5</text>
<text x="224.6" y="69.5">LTDC_G6</text>
<text x="224.6" y="72.2">LTDC_G7</text>
<text x="224.6" y="74.8">LTDC_B0</text>
<text x="224.6" y="77.4">LTDC_B1</text>
<text x="224.6" y="80.1">LTDC_B2</text>
<text x="224.6" y="82.7">LTDC_B3</text>
<text x="224.6" y="85.3">LTDC_B4</text>
<text x="224.6" y="87.9">LTDC_B5</text>
<text x="224.6" y="90.6">LTDC_B6</text>
<text x="224.6" y="93.1">LTDC_B7</text>
<text x="224.6" y="95.8">LTDC_CLK</text>
<text x="222" y="98.4">LTDC_HSYNC</text>
<text x="222" y="101">LTDC_VSYNC</text>
<text x="224.6" y="103.7">LTDC_DE</text>
<text x="225.9" y="106.3">DISP</text>
<text x="224.6" y="108.9">LCD_BL</text>
<text x="223.3" y="114.2">CTP-RSTN</text>
<text x="223.3" y="116.8">CTP-/INT</text>
<text x="223.3" y="119.4">CTP-SDA</text>
<text x="223.3" y="122">CTP-SCL</text>
</g>
<g font-size="2.2">
<text x="29.5" y="14.8">3V3</text>
<text x="51.2" y="14.4">5V</text>
<text x="247.7" y="19.6">5V</text>
<text x="246.3" y="24.9">3V3</text>
<text x="98.6" y="32.8">TMS_SWDIO</text>
<text x="101.4" y="35.8">TDO_SWO</text>
<text x="165.6" y="35.8">NRST</text>
<text x="240.5" y="32.8">LTDC_R0</text>
<text x="240.5" y="35.4">LTDC_R1</text>
<text x="7.7" y="40.6">PA0/WKUP</text>
<text x="69.7" y="41.9">PC13/TAMPER</text>
<text x="105" y="38">BOOT1</text>
<text x="107.2" y="40.6">PD11</text>
<text x="165.8" y="40.6">PD5</text>
<text x="165.8" y="38">FMC_SDNWE</text>
<text x="240.5" y="38">LTDC_R2</text>
<text x="240.5" y="40.6">LTDC_R3</text>
<text x="108.8" y="45.9">PC6</text>
<text x="109.2" y="43.3">PI3</text>
<text x="165.6" y="47.2">PC2</text>
<text x="165.8" y="43.3">PB12</text>
<text x="240.5" y="43.3">LTDC_R4</text>
<text x="240.5" y="45.9">LTDC_R5</text>
<text x="165.6" y="49.8">RMII_RXD1</text>
<text x="165.6" y="52.4">RMII_MDIO</text>
<text x="240.4" y="53.8">LTDC_G0</text>
<text x="240.5" y="48.5">LTDC_R6</text>
<text x="240.5" y="51.1">LTDC_R7</text>
<text x="98.9" y="56.4">RMII_TX_EN</text>
<text x="100.2" y="59">RMII_TXD1</text>
<text x="165.6" y="55.1">RMII_MDC</text>
<text x="240.4" y="56.4">LTDC_G1</text>
<text x="240.4" y="59">LTDC_G2</text>
<text x="165.6" y="60.3">RMII_TXD0</text>
<text x="240.4" y="61.6">LTDC_G3</text>
<text x="240.4" y="64.3">LTDC_G4</text>
<text x="165.6" y="68.2">I2C1_4_SCL</text>
<text x="240.4" y="66.9">LTDC_G5</text>
<text x="240.4" y="69.5">LTDC_G6</text>
<text x="97.8" y="72.2">DCMI_VSYNC</text>
<text x="98.6" y="74.8">DCMI_PIXCK</text>
<text x="108.5" y="77.4">PA8</text>
<text x="165.6" y="72.2">DCMI_D6</text>
<text x="240.4" y="72.2">LTDC_G7</text>
<text x="240.5" y="74.8">LTDC_B0</text>
<text x="240.5" y="77.4">LTDC_B1</text>
<text x="165.6" y="80">DCMI_D3</text>
<text x="240.5" y="80">LTDC_B2</text>
<text x="240.5" y="82.7">LTDC_B3</text>
<text x="15.6" y="89.2">PA5</text>
<text x="69.7" y="89.2">PI11</text>
<text x="240.5" y="85.3">LTDC_B4</text>
<text x="240.5" y="87.9">LTDC_B5</text>
<text x="107.4" y="91.9">PB10</text>
<text x="109.4" y="94.5">PI8</text>
<text x="165.8" y="93.1">PC3</text>
<text x="165.8" y="95.8">PB13</text>
<text x="165.8" y="90.5">PB5</text>
<text x="239.2" y="95.8">LTDC_CLK</text>
<text x="240.5" y="90.5">LTDC_B6</text>
<text x="240.5" y="93.1">LTDC_B7</text>
<text x="108.6" y="97.1">PG9</text>
<text x="235.8" y="98.4">LTDC_HSYNC</text>
<text x="235.9" y="101">LTDC_VSYNC</text>
<text x="202.8" y="102.4">3V3</text>
<text x="240.4" y="103.7">LTDC_DE</text>
<text x="246.3" y="106.3">PD4</text>
<text x="246.3" y="108.9">PD7</text>
<text x="239.3" y="119.4">I2C2_SDA</text>
<text x="241.2" y="116.8">CPT_INT</text>
<text x="244.9" y="114.2">PD11</text>
<text x="239.8" y="122">I2C2_SCL</text>
<text x="177.6" y="129.9">I2C2_SDA</text>
<text x="178.1" y="132.5">I2C2_SCL</text>
<text x="98.4" y="166.7">5V</text>
<text x="135.6" y="185">OTG_HS_D+</text>
<text x="135.6" y="187.7">OTG_HS_D-</text>
</g>
<g font-size="2.1">
<text x="264.1" y="15.7">40P-FPC-0.5</text>
<text x="278.7" y="14.6">J4</text>
<text x="37.8" y="23.8">2X28PIN_DIP</text>
<text x="133.7" y="23.8">2X28PIN_DIP</text>
<text x="269" y="21.7">39</text>
<text x="269" y="19.1">40</text>
<text x="36.6" y="27">1</text>
<text x="36.6" y="29.6">3</text>
<text x="49" y="27">2</text>
<text x="49" y="29.6">4</text>
<text x="107.7" y="29.6">TRST</text>
<text x="132.5" y="27">1</text>
<text x="132.5" y="29.6">3</text>
<text x="144.8" y="27">2</text>
<text x="144.8" y="29.6">4</text>
<text x="166.3" y="29.6">TDI</text>
<text x="269" y="29.6">36</text>
<text x="269" y="27">37</text>
<text x="269" y="24.3">38</text>
<text x="14.1" y="35.4">VBAT</text>
<text x="36.6" y="32.2">5</text>
<text x="36.6" y="34.9">7</text>
<text x="49" y="32.2">6</text>
<text x="49" y="34.9">8</text>
<text x="69.7" y="35.6">BOOT0</text>
<text x="132.5" y="32.2">5</text>
<text x="132.5" y="34.9">7</text>
<text x="144.8" y="32.2">6</text>
<text x="144.8" y="34.9">8</text>
<text x="165.6" y="33">TCK_SWCLK</text>
<text x="269" y="34.9">34</text>
<text x="269" y="32.2">35</text>
<text x="8.7" y="38">UART1_TX</text>
<text x="35.3" y="40.1">11</text>
<text x="36.6" y="37.5">9</text>
<text x="49" y="37.5">10</text>
<text x="49" y="40.1">12</text>
<text x="69.5" y="38.8">UART1_RX</text>
<text x="131.2" y="40.1">11</text>
<text x="132.5" y="37.5">9</text>
<text x="144.8" y="37.5">10</text>
<text x="144.8" y="40.1">12</text>
<text x="269" y="40.1">32</text>
<text x="269" y="37.5">33</text>
<text x="9.2" y="43.5">I2C2_SDA</text>
<text x="35.3" y="42.7">13</text>
<text x="35.3" y="45.4">15</text>
<text x="35.3" y="48">17</text>
<text x="49" y="42.7">14</text>
<text x="49" y="45.4">16</text>
<text x="49" y="48">18</text>
<text x="69.7" y="43.5">I2C2_SCL</text>
<text x="69.7" y="47.2">CPT_INT</text>
<text x="131.2" y="42.7">13</text>
<text x="131.2" y="45.4">15</text>
<text x="131.2" y="48">17</text>
<text x="144.8" y="42.7">14</text>
<text x="144.8" y="45.4">16</text>
<text x="144.8" y="48">18</text>
<text x="269" y="48">29</text>
<text x="269" y="45.4">30</text>
<text x="269" y="42.7">31</text>
<text x="6.1" y="52.4">LTDC_VSYNC</text>
<text x="15.7" y="48.8">PD4</text>
<text x="35.3" y="50.6">19</text>
<text x="35.3" y="53.2">21</text>
<text x="49" y="50.6">20</text>
<text x="49" y="53.2">22</text>
<text x="69.7" y="49.8">PD7</text>
<text x="69.7" y="51.4">LTDC_DE</text>
<text x="97.5" y="53.8">RMII_REF_CLK</text>
<text x="99.4" y="51.1">RMII_CRSDV</text>
<text x="100.9" y="48.5">RMII_RXD0</text>
<text x="131.2" y="50.6">19</text>
<text x="131.2" y="53.2">21</text>
<text x="144.8" y="50.6">20</text>
<text x="144.8" y="53.2">22</text>
<text x="269" y="53.2">27</text>
<text x="269" y="50.6">28</text>
<text x="9.1" y="55.1">LTDC_CLK</text>
<text x="10.4" y="57.7">LTDC_B6</text>
<text x="35.3" y="55.9">23</text>
<text x="35.3" y="58.5">25</text>
<text x="49" y="55.9">24</text>
<text x="49" y="58.5">26</text>
<text x="69.7" y="57.7">LTDC_B7</text>
<text x="69.7" y="55.1">LTDC_HSYNC</text>
<text x="131.2" y="55.9">23</text>
<text x="131.2" y="58.5">25</text>
<text x="144.8" y="55.9">24</text>
<text x="144.8" y="58.5">26</text>
<text x="165.6" y="56.6">PI1</text>
<text x="269" y="58.5">25</text>
<text x="269" y="55.9">26</text>
<text x="10.4" y="65.6">LTDC_B0</text>
<text x="10.4" y="62.9">LTDC_B2</text>
<text x="10.4" y="60.3">LTDC_B4</text>
<text x="35.3" y="61.1">27</text>
<text x="35.3" y="63.7">29</text>
<text x="49" y="61.1">28</text>
<text x="49" y="63.7">30</text>
<text x="69.7" y="65.6">LTDC_B1</text>
<text x="69.7" y="62.9">LTDC_B3</text>
<text x="69.7" y="60.3">LTDC_B5</text>
<text x="100.5" y="64.5">OTG_HS_D-</text>
<text x="131.2" y="61.1">27</text>
<text x="131.2" y="63.7">29</text>
<text x="144.8" y="61.1">28</text>
<text x="144.8" y="63.7">30</text>
<text x="165.6" y="64.5">OTG_HS_D+</text>
<text x="269" y="63.7">23</text>
<text x="269" y="61.1">24</text>
<text x="10.2" y="70.8">LTDC_G4</text>
<text x="10.2" y="68.2">LTDC_G6</text>
<text x="35.3" y="66.4">31</text>
<text x="35.3" y="69">33</text>
<text x="35.3" y="71.6">35</text>
<text x="49" y="66.4">32</text>
<text x="49" y="69">34</text>
<text x="49" y="71.6">36</text>
<text x="69.7" y="70.8">LTDC_G5</text>
<text x="69.7" y="68.2">LTDC_G7</text>
<text x="99.8" y="67.1">I2C1_4_SDA</text>
<text x="103.3" y="69.5">DCMI_D7</text>
<text x="131.2" y="66.4">31</text>
<text x="131.2" y="69">33</text>
<text x="131.2" y="71.6">35</text>
<text x="144.8" y="66.4">32</text>
<text x="144.8" y="69">34</text>
<text x="144.8" y="71.6">36</text>
<text x="165.6" y="69.8">DCMI_HSYNC</text>
<text x="269" y="71.6">20</text>
<text x="269" y="69">21</text>
<text x="269" y="66.4">22</text>
<text x="10.2" y="76.1">LTDC_G0</text>
<text x="10.2" y="73.4">LTDC_G2</text>
<text x="35.3" y="74.2">37</text>
<text x="35.3" y="76.9">39</text>
<text x="49" y="74.2">38</text>
<text x="49" y="76.9">40</text>
<text x="69.7" y="76.1">LTDC_G1</text>
<text x="69.7" y="73.4">LTDC_G3</text>
<text x="131.2" y="74.2">37</text>
<text x="131.2" y="76.9">39</text>
<text x="144.8" y="74.2">38</text>
<text x="144.8" y="76.9">40</text>
<text x="165.6" y="75">DCMI_D5</text>
<text x="165.6" y="77.4">DCMI_D4</text>
<text x="269" y="76.9">18</text>
<text x="269" y="74.2">19</text>
<text x="10.4" y="84">LTDC_R2</text>
<text x="10.4" y="81.3">LTDC_R4</text>
<text x="10.4" y="78.7">LTDC_R6</text>
<text x="35.3" y="79.5">41</text>
<text x="35.3" y="82.1">43</text>
<text x="49" y="79.5">42</text>
<text x="49" y="82.1">44</text>
<text x="69.7" y="78.7">LTDC_R7</text>
<text x="69.7" y="84">LTDC_R3</text>
<text x="69.7" y="81.3">LTDC_R5</text>
<text x="108.9" y="80.3">PG2</text>
<text x="108.9" y="82.9">PG3</text>
<text x="131.2" y="79.5">41</text>
<text x="131.2" y="82.1">43</text>
<text x="144.8" y="79.5">42</text>
<text x="144.8" y="82.1">44</text>
<text x="165.6" y="84">DCMI_D2</text>
<text x="269" y="82.1">16</text>
<text x="269" y="79.5">17</text>
<text x="10.4" y="86.6">LTDC_R0</text>
<text x="35.3" y="84.7">45</text>
<text x="35.3" y="87.4">47</text>
<text x="35.3" y="90">49</text>
<text x="49" y="84.7">46</text>
<text x="49" y="87.4">48</text>
<text x="49" y="90">50</text>
<text x="69.7" y="86.6">LTDC_R1</text>
<text x="103.3" y="86.6">DCMI_D0</text>
<text x="109.2" y="89.2">PE3</text>
<text x="131.2" y="84.7">45</text>
<text x="131.2" y="87.4">47</text>
<text x="131.2" y="90">49</text>
<text x="144.8" y="84.7">46</text>
<text x="144.8" y="87.4">48</text>
<text x="144.8" y="90">50</text>
<text x="165.6" y="88.2">PE2</text>
<text x="165.6" y="85.5">DCMI_D1</text>
<text x="269" y="90">13</text>
<text x="269" y="87.4">14</text>
<text x="269" y="84.7">15</text>
<text x="11.9" y="93.9">SDIO_D2</text>
<text x="35.3" y="92.6">51</text>
<text x="35.3" y="95.2">53</text>
<text x="49" y="92.6">52</text>
<text x="49" y="95.2">54</text>
<text x="68" y="93.9">SDIO_D3</text>
<text x="131.2" y="92.6">51</text>
<text x="131.2" y="95.2">53</text>
<text x="144.8" y="92.6">52</text>
<text x="144.8" y="95.2">54</text>
<text x="269" y="95.2">11</text>
<text x="269" y="92.6">12</text>
<text x="9.9" y="96.6">SDIO_CMD</text>
<text x="11.9" y="99.2">SDIO_D0</text>
<text x="35.3" y="97.9">55</text>
<text x="49" y="97.9">56</text>
<text x="68" y="99.2">SDIO_D1</text>
<text x="68.8" y="96.6">SDIO_CK</text>
<text x="131.2" y="97.9">55</text>
<text x="144.8" y="97.9">56</text>
<text x="269" y="97.9">10</text>
<text x="270.4" y="100.5">9</text>
<text x="40.3" y="103.7">J45</text>
<text x="136.8" y="103.7">J7</text>
<text x="270.4" y="105.8">7</text>
<text x="270.4" y="103.1">8</text>
<text x="270.4" y="113.7">4</text>
<text x="270.4" y="111">5</text>
<text x="270.4" y="108.4">6</text>
<text x="204.1" y="117.3" transform="rotate(-90 204.1 117.3)">R29</text>
<text x="209.4" y="117.3" transform="rotate(-90 209.4 117.3)">R30</text>
<text x="270.4" y="118.9">2</text>
<text x="270.4" y="116.2">3</text>
<text x="270.4" y="121.5">1</text>
<text x="204.7" y="127.1" transform="rotate(-90 204.7 127.1)">2.2K</text>
<text x="209.9" y="127.1" transform="rotate(-90 209.9 127.1)">2.2K</text>
<text x="149.8" y="132.5">5V</text>
<text x="230.5" y="135.2">3V3</text>
<text x="178.1" y="143.5">U2</text>
<text x="69.3" y="149.3">3V3</text>
<text x="102.5" y="146.7">VBUS D-</text>
<text x="114.3" y="146.7">D+</text>
<text x="119.6" y="146.7">ID</text>
<text x="125.4" y="146.7">G</text>
<text x="174.5" y="146.5">3</text>
<text x="178.2" y="147.7">IN</text>
<text x="195.8" y="147.7">OUT</text>
<text x="202.6" y="146.5">2</text>
<text x="238.8" y="146.7">R3</text>
<text x="248.2" y="146.2">1K</text>
<text x="150.3" y="152.5" transform="rotate(-90 150.3 152.5)">10U</text>
<text x="158.2" y="155.1" transform="rotate(-90 158.2 155.1)">0.1U</text>
<text x="174.5" y="154.3">1</text>
<text x="178.2" y="155.6">ADJ/GND</text>
<text x="214.7" y="155.1" transform="rotate(-90 214.7 155.1)">10U</text>
<text x="231.7" y="155.1" transform="rotate(-90 231.7 155.1)">0.1U</text>
<text x="251.7" y="155.4" transform="rotate(-90 251.7 155.4)">D1</text>
<text x="35.9" y="157.2">R17</text>
<text x="45.4" y="156.7">10K</text>
<text x="53.8" y="156.7">C20</text>
<text x="62.9" y="156.7">0.1U</text>
<text x="150.3" y="161.5" transform="rotate(-90 150.3 161.5)">C32</text>
<text x="177.9" y="160.4">CJA1117B-3.3</text>
<text x="8.9" y="166.7">PA0/WKUP</text>
<text x="36.6" y="166.4">R4</text>
<text x="46.1" y="165.9">1K</text>
<text x="54.7" y="166.3">1</text>
<text x="55.2" y="162.5">K2</text>
<text x="65" y="166.3">2</text>
<text x="158.2" y="164.2" transform="rotate(-90 158.2 164.2)">C30</text>
<text x="214.7" y="164.2" transform="rotate(-90 214.7 164.2)">C33</text>
<text x="231.7" y="164.2" transform="rotate(-90 231.7 164.2)">C31</text>
<text x="251.7" y="163.6" transform="rotate(-90 251.7 163.6)">RED</text>
<text x="242.5" y="183.8" transform="rotate(-90 242.5 183.8)">J6</text>
<text x="245.1" y="181.4" transform="rotate(-90 245.1 181.4)">1</text>
<text x="256.9" y="183.8" transform="rotate(-90 256.9 183.8)">J5</text>
<text x="259.6" y="181.4" transform="rotate(-90 259.6 181.4)">1</text>
<text x="270.1" y="183.8" transform="rotate(-90 270.1 183.8)">J1</text>
<text x="272.7" y="181.4" transform="rotate(-90 272.7 181.4)">1</text>
<text x="284.5" y="183.8" transform="rotate(-90 284.5 183.8)">J2</text>
<text x="287.2" y="181.4" transform="rotate(-90 287.2 181.4)">1</text>
<text x="247.7" y="187.2" transform="rotate(-90 247.7 187.2)">3.0MM</text>
<text x="249.9" y="187.2" transform="rotate(-90 249.9 187.2)">3.0MM</text>
<text x="262.2" y="187.2" transform="rotate(-90 262.2 187.2)">3.0MM</text>
<text x="264.3" y="187.2" transform="rotate(-90 264.3 187.2)">3.0MM</text>
<text x="275.3" y="187.2" transform="rotate(-90 275.3 187.2)">3.0MM</text>
<text x="277.4" y="187.2" transform="rotate(-90 277.4 187.2)">3.0MM</text>
<text x="289.7" y="187.2" transform="rotate(-90 289.7 187.2)">3.0MM</text>
<text x="291.9" y="187.2" transform="rotate(-90 291.9 187.2)">3.0MM</text>
</g>
<g font-size="2">
<text x="104.9" y="142.5">USB_MICRO_DIP</text>
<text x="97.2" y="145.2">6</text>
<text x="97.2" y="147.8">7</text>
<text x="133" y="145.2">8</text>
<text x="133" y="147.8">9</text>
<text x="107.1" y="158.8" transform="rotate(-90 107.1 158.8)">1</text>
<text x="112.4" y="158.8" transform="rotate(-90 112.4 158.8)">2</text>
<text x="117.6" y="158.8" transform="rotate(-90 117.6 158.8)">3</text>
<text x="122.9" y="158.8" transform="rotate(-90 122.9 158.8)">4</text>
<text x="128.1" y="158.8" transform="rotate(-90 128.1 158.8)">5</text>
</g>
<g font-size="1.8">
<text x="99.9" y="142.3">J3</text>
<text x="123.6" y="141.7">USB_micro</text>
</g>
</svg>
